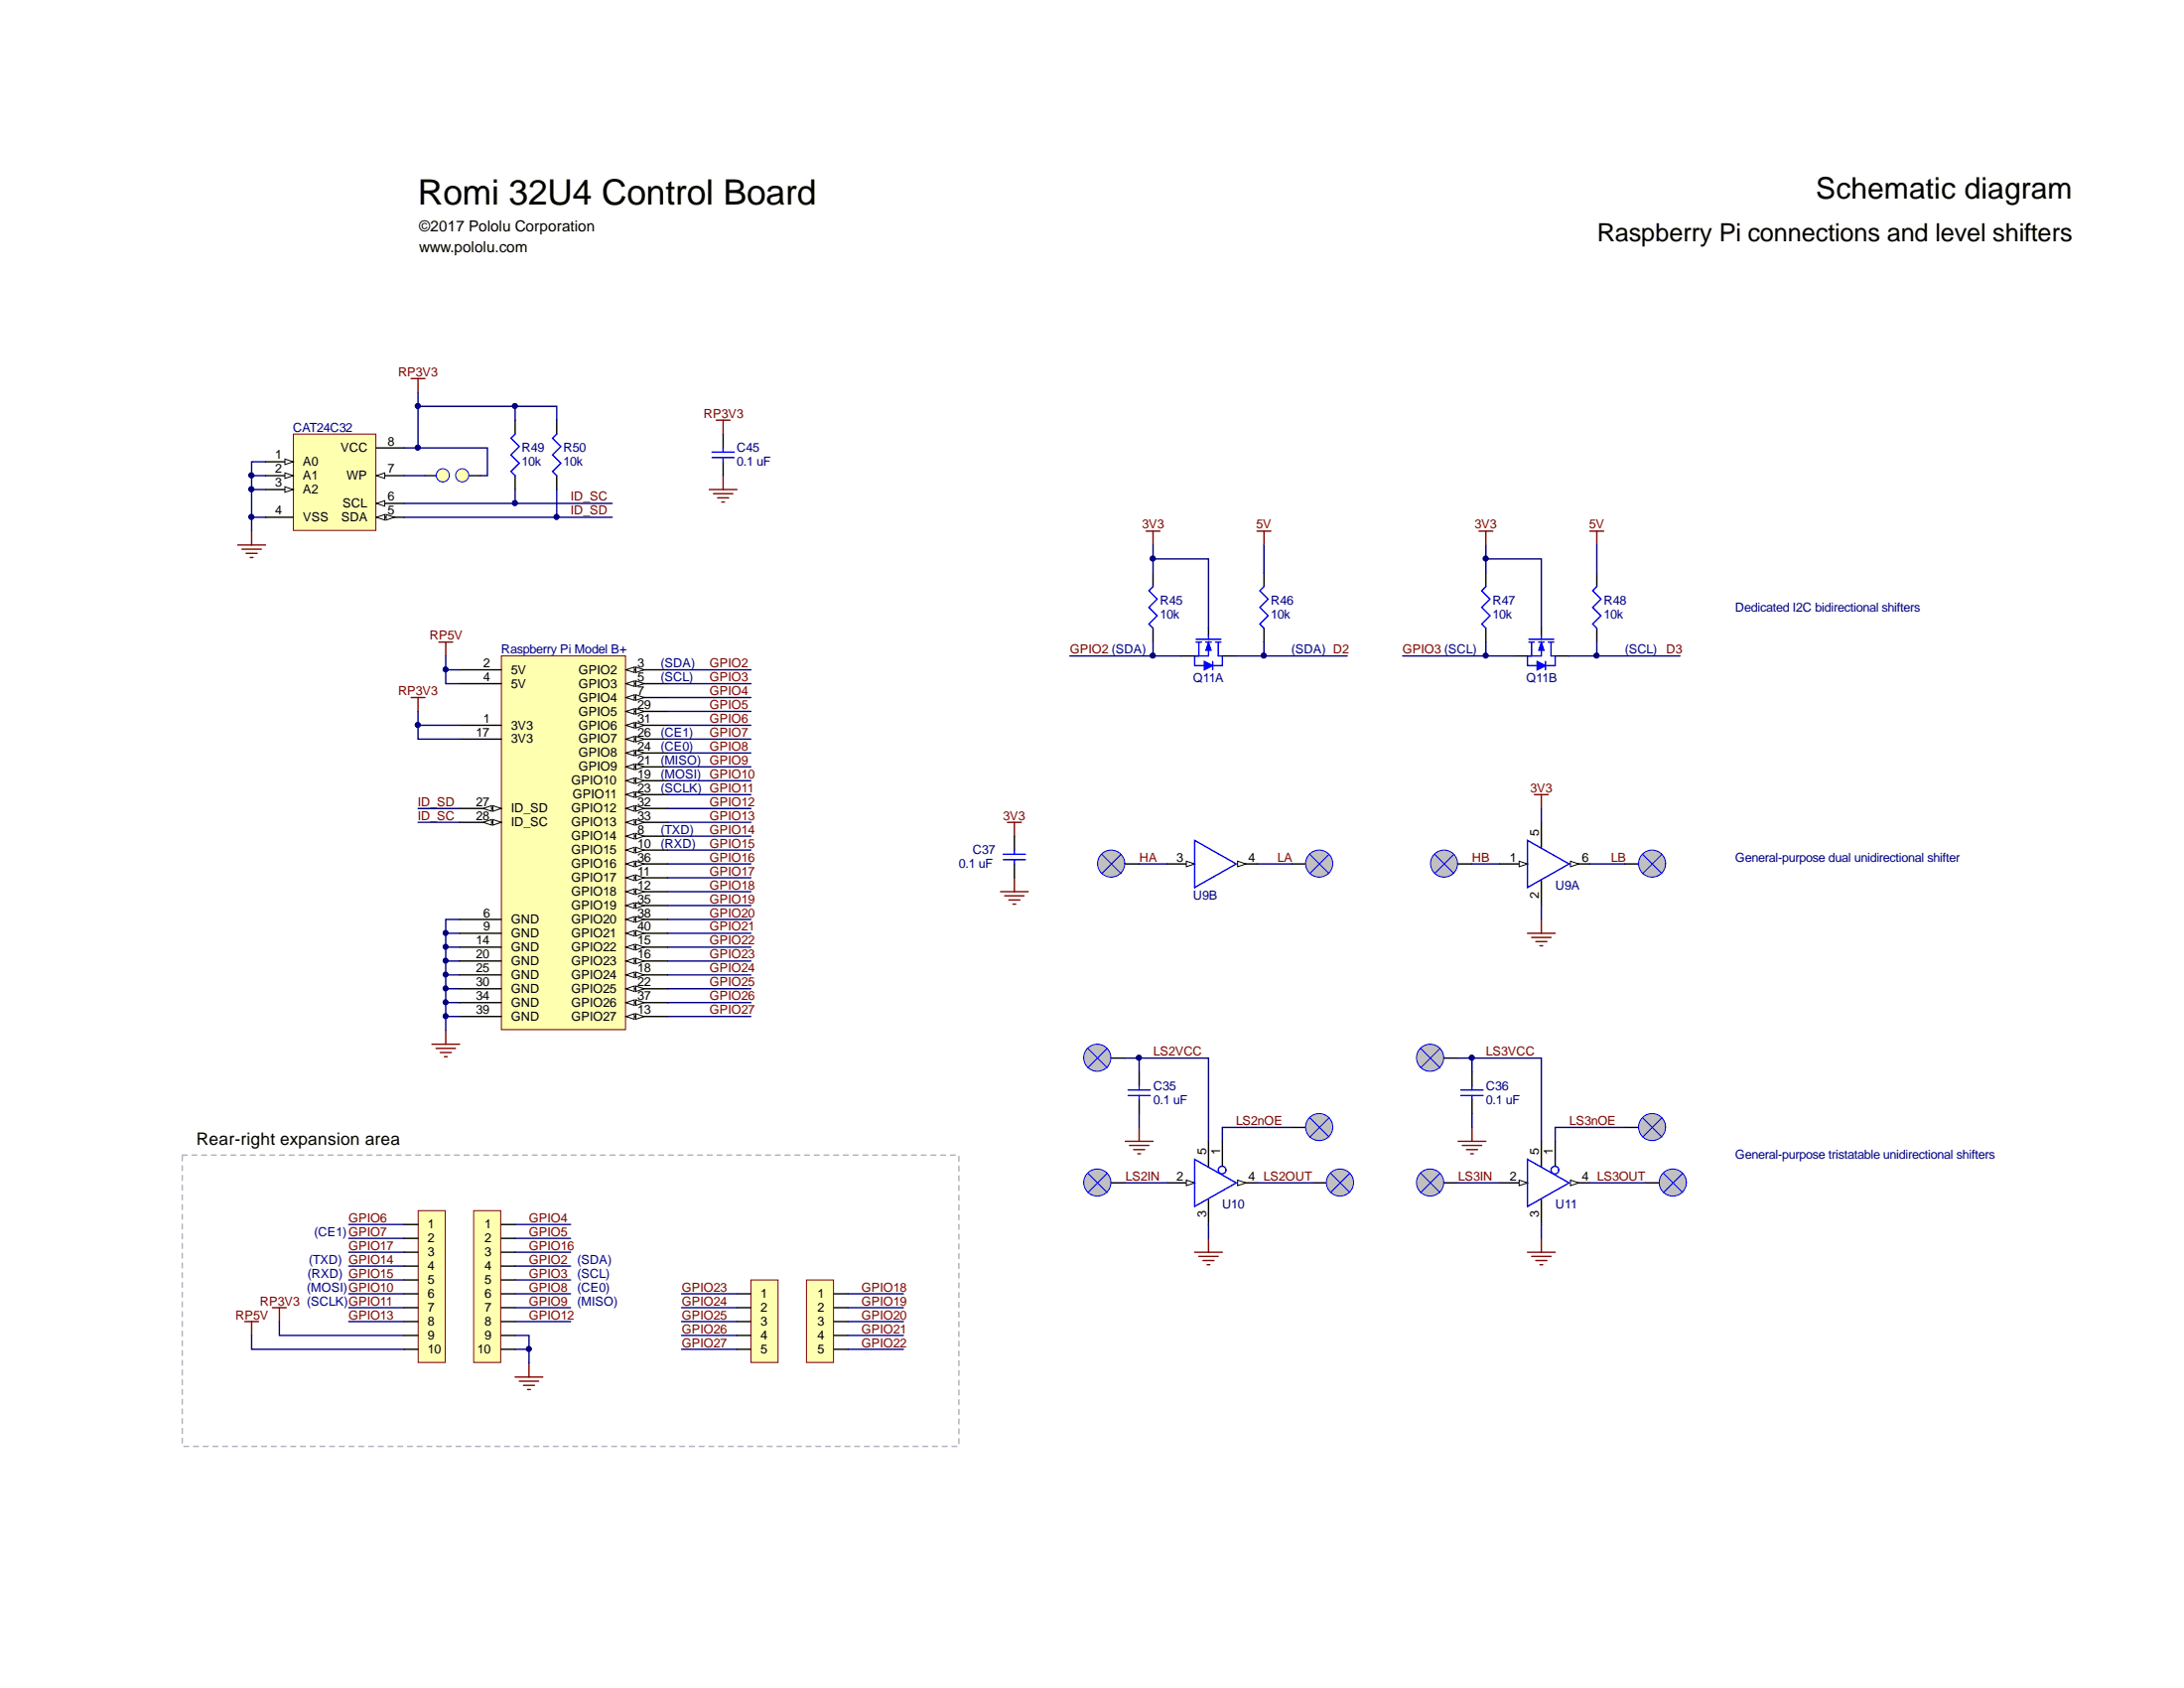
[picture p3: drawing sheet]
<svg xmlns="http://www.w3.org/2000/svg" width="279mm" height="216mm" viewBox="0 0 279 216" stroke-linecap="round" stroke-linejoin="round" font-family="sans-serif">
<path d="M37.5 55.5h10.6v12.3h-10.6z" fill="#ffffb0" stroke="#800000" stroke-width=".13"/>
<path d="M48.2 60.8h3.5" fill="none" stroke="#000" stroke-width=".18"/>
<path d="M48.2 60.8l1-.3v.7z" fill="#fff"/>
<path d="M48.2 60.8l1-.3v.7z" fill="none" stroke="#000" stroke-width=".13"/>
<path d="M34 59.1h3.5" fill="none" stroke="#000" stroke-width=".18"/>
<path d="M36.4 58.7l1.1 .4-1.1 .3z" fill="#fff"/>
<path d="M36.4 58.7l1.1 .4-1.1 .3z" fill="none" stroke="#000" stroke-width=".13"/>
<path d="M34 60.8h3.5" fill="none" stroke="#000" stroke-width=".18"/>
<path d="M36.4 60.5l1.1 .3-1.1 .4z" fill="#fff"/>
<path d="M36.4 60.5l1.1 .3-1.1 .4z" fill="none" stroke="#000" stroke-width=".13"/>
<path d="M34 62.6h3.5" fill="none" stroke="#000" stroke-width=".18"/>
<path d="M36.4 62.3l1.1 .3-1.1 .4z" fill="#fff"/>
<path d="M36.4 62.3l1.1 .3-1.1 .4z" fill="none" stroke="#000" stroke-width=".13"/>
<path d="M48.2 57.3h3.5M34 66.2h3.5M48.2 64.4h3.5" fill="none" stroke="#000" stroke-width=".18"/>
<path d="M48.2 64.4l1-.4v.7z" fill="#fff"/>
<path d="M48.2 64.4l1-.4v.7z" fill="none" stroke="#000" stroke-width=".13"/>
<path d="M48.2 66.2h3.5" fill="none" stroke="#000" stroke-width=".18"/>
<path d="M48.2 66.2l1-.4v.7z" fill="#fff"/>
<path d="M48.2 66.2l1-.4v.7z" fill="none" stroke="#000" stroke-width=".13"/>
<path d="M49.4 65.8l1.1 .4-1.1 .3z" fill="#fff"/>
<path d="M49.4 65.8l1.1 .4-1.1 .3z" fill="none" stroke="#000" stroke-width=".13"/>
<path d="M52.6 48.4h1.8M53.5 48.4v1.8M30.4 69.7h3.6M30.9 70.2h2.5M31.5 70.8h1.4M32 71.3h.4M32.2 67.9v1.8" fill="none" stroke="#800000" stroke-width=".18"/>
<path d="M54.4 60.8h1.7M59.7 60.8h1.8" fill="none" stroke="#000" stroke-width=".18"/>
<g fill="#ffffb0" stroke="#00f" stroke-width=".13">
<circle cx="56.6" cy="60.8" r=".84"/>
<circle cx="59.1" cy="60.8" r=".84"/>
</g>
<path d="M65.9 53.7v1.8M71.2 53.7v1.8M65.9 60.8v1.8M71.2 60.8v1.8" fill="none" stroke="#000" stroke-width=".18"/>
<path d="M65.9 55.5l-.5 .6 1 1-1 1.1 1 1-1 1.1 .5 .5M71.2 55.5l-.5 .6 1.1 1-1.1 1.1 1.1 1-1.1 1.1 .5 .5" fill="none" stroke="#00f" stroke-width=".18"/>
<path d="M64.1 83.9h15.9v47.8h-15.9z" fill="#ffffb0" stroke="#800000" stroke-width=".13"/>
<path d="M58.8 92.8h5.3M58.8 85.7h5.3M58.8 87.4h5.3M80.1 85.7h5.3M80.1 87.4h5.3M80.1 89.2h5.3M58.8 117.6h5.3M58.8 119.4h5.3M80.1 107h5.3M80.1 108.7h5.3" fill="none" stroke="#000" stroke-width=".18"/>
<path d="M80.1 108.7l1.1-.3v.7z" fill="#fff"/>
<path d="M80.1 108.7l1.1-.3v.7z" fill="none" stroke="#000" stroke-width=".13"/>
<path d="M81.3 108.4l1.1 .3-1.1 .4z" fill="#fff"/>
<path d="M81.3 108.4l1.1 .3-1.1 .4z" fill="none" stroke="#000" stroke-width=".13"/>
<path d="M80.1 112.3h5.3" fill="none" stroke="#000" stroke-width=".18"/>
<path d="M80.1 112.3l1.1-.4v.7z" fill="#fff"/>
<path d="M80.1 112.3l1.1-.4v.7z" fill="none" stroke="#000" stroke-width=".13"/>
<path d="M81.3 111.9l1.1 .4-1.1 .3z" fill="#fff"/>
<path d="M81.3 111.9l1.1 .4-1.1 .3z" fill="none" stroke="#000" stroke-width=".13"/>
<path d="M80.1 114h5.3" fill="none" stroke="#000" stroke-width=".18"/>
<path d="M80.1 114l1.1-.3v.7z" fill="#fff"/>
<path d="M80.1 114l1.1-.3v.7z" fill="none" stroke="#000" stroke-width=".13"/>
<path d="M81.3 113.7l1.1 .3-1.1 .4z" fill="#fff"/>
<path d="M81.3 113.7l1.1 .3-1.1 .4z" fill="none" stroke="#000" stroke-width=".13"/>
<path d="M80.1 130h5.3" fill="none" stroke="#000" stroke-width=".18"/>
<path d="M80.1 130l1.1-.3v.7z" fill="#fff"/>
<path d="M80.1 130l1.1-.3v.7z" fill="none" stroke="#000" stroke-width=".13"/>
<path d="M81.3 129.7l1.1 .3-1.1 .4z" fill="#fff"/>
<path d="M81.3 129.7l1.1 .3-1.1 .4z" fill="none" stroke="#000" stroke-width=".13"/>
<path d="M58.8 121.1h5.3M80.1 121.1h5.3" fill="none" stroke="#000" stroke-width=".18"/>
<path d="M80.1 121.1l1.1-.3v.7z" fill="#fff"/>
<path d="M80.1 121.1l1.1-.3v.7z" fill="none" stroke="#000" stroke-width=".13"/>
<path d="M81.3 120.8l1.1 .3-1.1 .4z" fill="#fff"/>
<path d="M81.3 120.8l1.1 .3-1.1 .4z" fill="none" stroke="#000" stroke-width=".13"/>
<path d="M80.1 122.9h5.3" fill="none" stroke="#000" stroke-width=".18"/>
<path d="M80.1 122.9l1.1-.3v.7z" fill="#fff"/>
<path d="M80.1 122.9l1.1-.3v.7z" fill="none" stroke="#000" stroke-width=".13"/>
<path d="M81.3 122.6l1.1 .3-1.1 .4z" fill="#fff"/>
<path d="M81.3 122.6l1.1 .3-1.1 .4z" fill="none" stroke="#000" stroke-width=".13"/>
<path d="M58.8 94.5h5.3M80.1 124.7h5.3" fill="none" stroke="#000" stroke-width=".18"/>
<path d="M80.1 124.7l1.1-.4v.7z" fill="#fff"/>
<path d="M80.1 124.7l1.1-.4v.7z" fill="none" stroke="#000" stroke-width=".13"/>
<path d="M81.3 124.3l1.1 .4-1.1 .3z" fill="#fff"/>
<path d="M81.3 124.3l1.1 .4-1.1 .3z" fill="none" stroke="#000" stroke-width=".13"/>
<path d="M80.1 99.9h5.3" fill="none" stroke="#000" stroke-width=".18"/>
<path d="M80.1 99.9l1.1-.4v.7z" fill="#fff"/>
<path d="M80.1 99.9l1.1-.4v.7z" fill="none" stroke="#000" stroke-width=".13"/>
<path d="M81.3 99.5l1.1 .4-1.1 .3z" fill="#fff"/>
<path d="M81.3 99.5l1.1 .4-1.1 .3z" fill="none" stroke="#000" stroke-width=".13"/>
<path d="M80.1 98.1h5.3M58.8 122.9h5.3" fill="none" stroke="#000" stroke-width=".18"/>
<path d="M80.1 98.1l1.1-.4v.7z" fill="#fff"/>
<path d="M80.1 98.1l1.1-.4v.7z" fill="none" stroke="#000" stroke-width=".13"/>
<path d="M81.3 97.7l1.1 .4-1.1 .3z" fill="#fff"/>
<path d="M81.3 97.7l1.1 .4-1.1 .3z" fill="none" stroke="#000" stroke-width=".13"/>
<path d="M80.1 126.5h5.3" fill="none" stroke="#000" stroke-width=".18"/>
<path d="M80.1 126.5l1.1-.4v.7z" fill="#fff"/>
<path d="M80.1 126.5l1.1-.4v.7z" fill="none" stroke="#000" stroke-width=".13"/>
<path d="M81.3 126.1l1.1 .4-1.1 .3z" fill="#fff"/>
<path d="M81.3 126.1l1.1 .4-1.1 .3z" fill="none" stroke="#000" stroke-width=".13"/>
<path d="M80.1 101.6h5.3" fill="none" stroke="#000" stroke-width=".18"/>
<path d="M80.1 101.6l1.1-.3v.7z" fill="#fff"/>
<path d="M80.1 101.6l1.1-.3v.7z" fill="none" stroke="#000" stroke-width=".13"/>
<path d="M81.3 101.3l1.1 .3-1.1 .4z" fill="#fff"/>
<path d="M81.3 101.3l1.1 .3-1.1 .4z" fill="none" stroke="#000" stroke-width=".13"/>
<path d="M80.1 96.3h5.3" fill="none" stroke="#000" stroke-width=".18"/>
<path d="M80.1 96.3l1.1-.3v.7z" fill="#fff"/>
<path d="M80.1 96.3l1.1-.3v.7z" fill="none" stroke="#000" stroke-width=".13"/>
<path d="M81.3 96l1.1 .3-1.1 .4z" fill="#fff"/>
<path d="M81.3 96l1.1 .3-1.1 .4z" fill="none" stroke="#000" stroke-width=".13"/>
<path d="M80.1 94.5h5.3M58.8 124.7h5.3" fill="none" stroke="#000" stroke-width=".18"/>
<path d="M80.1 94.5l1.1-.3v.7z" fill="#fff"/>
<path d="M80.1 94.5l1.1-.3v.7z" fill="none" stroke="#000" stroke-width=".13"/>
<path d="M81.3 94.2l1.1 .3-1.1 .4z" fill="#fff"/>
<path d="M81.3 94.2l1.1 .3-1.1 .4z" fill="none" stroke="#000" stroke-width=".13"/>
<path d="M58.8 103.4h5.3" fill="none" stroke="#000" stroke-width=".18"/>
<path d="M63.1 103.1l1 .3-1 .4z" fill="#fff"/>
<path d="M63.1 103.1l1 .3-1 .4z" fill="none" stroke="#000" stroke-width=".13"/>
<path d="M61.8 103.4l1.1-.3v.7z" fill="#fff"/>
<path d="M61.8 103.4l1.1-.3v.7z" fill="none" stroke="#000" stroke-width=".13"/>
<path d="M58.8 105.2h5.3" fill="none" stroke="#000" stroke-width=".18"/>
<path d="M63.1 104.8l1 .4-1 .3z" fill="#fff"/>
<path d="M63.1 104.8l1 .4-1 .3z" fill="none" stroke="#000" stroke-width=".13"/>
<path d="M61.8 105.2l1.1-.4v.7z" fill="#fff"/>
<path d="M61.8 105.2l1.1-.4v.7z" fill="none" stroke="#000" stroke-width=".13"/>
<path d="M80.1 91h5.3" fill="none" stroke="#000" stroke-width=".18"/>
<path d="M80.1 91l1.1-.4v.7z" fill="#fff"/>
<path d="M80.1 91l1.1-.4v.7z" fill="none" stroke="#000" stroke-width=".13"/>
<path d="M81.3 90.6l1.1 .4-1.1 .3z" fill="#fff"/>
<path d="M81.3 90.6l1.1 .4-1.1 .3z" fill="none" stroke="#000" stroke-width=".13"/>
<path d="M80.1 92.8h5.3M58.8 126.5h5.3" fill="none" stroke="#000" stroke-width=".18"/>
<path d="M80.1 92.8l1.1-.4v.7z" fill="#fff"/>
<path d="M80.1 92.8l1.1-.4v.7z" fill="none" stroke="#000" stroke-width=".13"/>
<path d="M81.3 92.4l1.1 .4-1.1 .3z" fill="#fff"/>
<path d="M81.3 92.4l1.1 .4-1.1 .3z" fill="none" stroke="#000" stroke-width=".13"/>
<path d="M80.1 103.4h5.3" fill="none" stroke="#000" stroke-width=".18"/>
<path d="M80.1 103.4l1.1-.3v.7z" fill="#fff"/>
<path d="M80.1 103.4l1.1-.3v.7z" fill="none" stroke="#000" stroke-width=".13"/>
<path d="M81.3 103.1l1.1 .3-1.1 .4z" fill="#fff"/>
<path d="M81.3 103.1l1.1 .3-1.1 .4z" fill="none" stroke="#000" stroke-width=".13"/>
<path d="M80.1 105.2h5.3" fill="none" stroke="#000" stroke-width=".18"/>
<path d="M80.1 105.2l1.1-.4v.7z" fill="#fff"/>
<path d="M80.1 105.2l1.1-.4v.7z" fill="none" stroke="#000" stroke-width=".13"/>
<path d="M81.3 104.8l1.1 .4-1.1 .3z" fill="#fff"/>
<path d="M81.3 104.8l1.1 .4-1.1 .3z" fill="none" stroke="#000" stroke-width=".13"/>
<path d="M80.1 115.8h5.3M58.8 128.2h5.3" fill="none" stroke="#000" stroke-width=".18"/>
<path d="M80.1 115.8l1.1-.3v.7z" fill="#fff"/>
<path d="M80.1 115.8l1.1-.3v.7z" fill="none" stroke="#000" stroke-width=".13"/>
<path d="M81.3 115.5l1.1 .3-1.1 .4z" fill="#fff"/>
<path d="M81.3 115.5l1.1 .3-1.1 .4z" fill="none" stroke="#000" stroke-width=".13"/>
<path d="M80.1 110.5h5.3" fill="none" stroke="#000" stroke-width=".18"/>
<path d="M80.1 110.5l1.1-.4v.8z" fill="#fff"/>
<path d="M80.1 110.5l1.1-.4v.8z" fill="none" stroke="#000" stroke-width=".13"/>
<path d="M81.3 110.1l1.1 .4-1.1 .4z" fill="#fff"/>
<path d="M81.3 110.1l1.1 .4-1.1 .4z" fill="none" stroke="#000" stroke-width=".13"/>
<path d="M80.1 128.2h5.3" fill="none" stroke="#000" stroke-width=".18"/>
<path d="M80.1 128.2l1.1-.3v.7z" fill="#fff"/>
<path d="M80.1 128.2l1.1-.3v.7z" fill="none" stroke="#000" stroke-width=".13"/>
<path d="M81.3 127.9l1.1 .3-1.1 .4z" fill="#fff"/>
<path d="M81.3 127.9l1.1 .3-1.1 .4z" fill="none" stroke="#000" stroke-width=".13"/>
<path d="M80.1 117.6h5.3" fill="none" stroke="#000" stroke-width=".18"/>
<path d="M80.1 117.6l1.1-.4v.8z" fill="#fff"/>
<path d="M80.1 117.6l1.1-.4v.8z" fill="none" stroke="#000" stroke-width=".13"/>
<path d="M81.3 117.2l1.1 .4-1.1 .4z" fill="#fff"/>
<path d="M81.3 117.2l1.1 .4-1.1 .4z" fill="none" stroke="#000" stroke-width=".13"/>
<path d="M80.1 119.4h5.3M58.8 130h5.3" fill="none" stroke="#000" stroke-width=".18"/>
<path d="M80.1 119.4l1.1-.4v.7z" fill="#fff"/>
<path d="M80.1 119.4l1.1-.4v.7z" fill="none" stroke="#000" stroke-width=".13"/>
<path d="M81.3 119l1.1 .4-1.1 .3z" fill="#fff"/>
<path d="M81.3 119l1.1 .4-1.1 .3z" fill="none" stroke="#000" stroke-width=".13"/>
<path d="M52.6 89.2h1.8M53.5 89.2v1.8M56.1 82.1h1.8M57 82.1v1.8M55.3 133.6h3.5M55.8 134.1h2.5M56.3 134.6h1.4M56.9 135.2h.3M57 131.8v1.8" fill="none" stroke="#800000" stroke-width=".18"/>
<path d="M53.5 154.8h3.5v19.5h-3.5z" fill="#ffffb0" stroke="#800000" stroke-width=".13"/>
<path d="M51.7 156.6h1.8M51.7 158.4h1.8M51.7 161.9h1.8M51.7 160.2h1.8M51.7 163.7h1.8M51.7 165.5h1.8M51.7 167.3h1.8M51.7 169h1.8M51.7 170.8h1.8M51.7 172.6h1.8" fill="none" stroke="#000" stroke-width=".18"/>
<path d="M96.1 163.7h3.4v10.6h-3.4z" fill="#ffffb0" stroke="#800000" stroke-width=".13"/>
<path d="M94.3 165.5h1.8M94.3 167.3h1.8M94.3 170.8h1.8M94.3 169h1.8M94.3 172.6h1.8" fill="none" stroke="#000" stroke-width=".18"/>
<path d="M60.6 154.8h3.5v19.5h-3.5z" fill="#ffffb0" stroke="#800000" stroke-width=".13"/>
<path d="M64.1 156.6h1.8M64.1 158.4h1.8M64.1 161.9h1.8M64.1 160.2h1.8M64.1 163.7h1.8M64.1 165.5h1.8M64.1 167.3h1.8M64.1 169h1.8M64.1 170.8h1.8M64.1 172.6h1.8" fill="none" stroke="#000" stroke-width=".18"/>
<path d="M103.2 163.7h3.4v10.6h-3.4z" fill="#ffffb0" stroke="#800000" stroke-width=".13"/>
<path d="M92.5 55.5v1.8M92.5 59.1v1.7M197.2 80.3v.9M106.7 165.5h1.8M106.7 167.3h1.8M106.7 170.8h1.8M106.7 169h1.8M106.7 172.6h1.8" fill="none" stroke="#000" stroke-width=".18"/>
<g fill="none" stroke="#800000" stroke-width=".18">
<path d="M91.6 53.7h1.8M92.5 53.7v1.8M90.7 62.6h3.6M91.3 63.1h2.5M91.8 63.7h1.4M92.3 64.2h.4M92.5 60.8v1.8M31.3 169h1.8M32.2 169v1.8M34.9 167.3h1.7M35.7 167.3v1.7M65.9 176.1h3.5"/>
<path d="M66.4 176.7h2.5M67 177.2h1.4M67.5 177.7h.4M67.7 174.4v1.7"/>
</g>
<path d="M91.1 57.8h2.8M91.1 58.5h2.8M92.5 57.3v.5M92.5 58.5v.6M195.6 81.8h3.2M195.6 82.1h.7M195.9 82.1v1.8M196.8 82.1h.7M197.2 81.2v.6M197.2 82.1v1.8M198.1 82.1h.7M198.4 82.1v1.8h.6" fill="none" stroke="#00f" stroke-width=".18"/>
<path d="M197.2 82.1l.3 1.1h-.7z" fill="#00f"/>
<path d="M197.2 82.1l.3 1.1h-.7z" fill="none" stroke="#00f" stroke-width=".13"/>
<path d="M195.4 83.9h1.8" fill="none" stroke="#00f" stroke-width=".18"/>
<path d="M196.7 84.6l1 .5-1 .6z" fill="#00f"/>
<path d="M153 81.8h3.2M153 82.1h.7M153.4 82.1v1.8M154.3 82.1h.7M154.6 81.2v.6M154.6 82.1v1.8M155.5 82.1h.7M155.8 82.1v1.8h.6M195.4 83.9v1.2h1.3M196.7 84.6l1 .5-1 .6zM197.7 84.6v1.1M199 83.9v1.2h-1.3" fill="none" stroke="#00f" stroke-width=".18"/>
<path d="M154.6 80.3v.9M193.6 83.9h1.8M199 83.9h1.7" fill="none" stroke="#000" stroke-width=".18"/>
<path d="M154.6 82.1l.4 1.1h-.7z" fill="#00f"/>
<path d="M154.6 82.1l.4 1.1h-.7z" fill="none" stroke="#00f" stroke-width=".13"/>
<path d="M152.8 83.9h1.8" fill="none" stroke="#00f" stroke-width=".18"/>
<path d="M154.1 84.6l1 .5-1 .6z" fill="#00f"/>
<path d="M147.5 75l-.5 .6 1 1-1 1.1 1 1.1-1 1 .5 .5M161.7 75l-.5 .6 1 1-1 1.1 1 1.1-1 1 .5 .5M190.1 75l-.5 .6 1 1-1 1.1 1 1.1-1 1 .5 .5M204.3 75l-.6 .6 1.1 1-1.1 1.1 1.1 1.1-1.1 1 .6 .5M152.8 83.9v1.2h1.3M154.1 84.6l1 .5-1 .6zM155.1 84.6v1.1M156.4 83.9v1.2h-1.3" fill="none" stroke="#00f" stroke-width=".18"/>
<path d="M147.5 73.3v1.7M161.7 73.3v1.7M190.1 73.3v1.7M204.3 73.3v1.7M147.5 80.3v1.8M151.1 83.9h1.7M156.4 83.9h1.8M161.7 80.3v1.8M190.1 80.3v1.8M204.3 80.3v1.8M200.9 110.5h2.5" fill="none" stroke="#000" stroke-width=".18"/>
<path d="M146.6 67.9h1.8M147.5 67.9v1.8M160.8 67.9h1.8M161.7 67.9v1.8M189.2 67.9h1.8M190.1 67.9v1.8M203.4 67.9h1.8M204.3 67.9v1.8" fill="none" stroke="#800000" stroke-width=".18"/>
<path d="M200.9 110.1l1.1 .4-1.1 .4z" fill="#fff"/>
<path d="M200.9 110.1l1.1 .4-1.1 .4z" fill="none" stroke="#000" stroke-width=".13"/>
<path d="M191.9 110.5h3.5" fill="none" stroke="#000" stroke-width=".18"/>
<path d="M194.3 110.1l1.1 .4-1.1 .4z" fill="#fff"/>
<path d="M194.3 110.1l1.1 .4-1.1 .4z" fill="none" stroke="#000" stroke-width=".13"/>
<path d="M195.4 107.5l5.3 3-5.3 3z" fill="none" stroke="#00f" stroke-width=".18"/>
<path d="M158.3 110.5h2.5M197.2 105.2v3.2M197.2 112.6v3.2" fill="none" stroke="#000" stroke-width=".18"/>
<path d="M158.3 110.1l1.1 .4-1.1 .4z" fill="#fff"/>
<path d="M158.3 110.1l1.1 .4-1.1 .4z" fill="none" stroke="#000" stroke-width=".13"/>
<path d="M149.3 110.5h3.5" fill="none" stroke="#000" stroke-width=".18"/>
<path d="M151.8 110.1l1 .4-1 .4z" fill="#fff"/>
<path d="M151.8 110.1l1 .4-1 .4z" fill="none" stroke="#000" stroke-width=".13"/>
<path d="M152.8 107.5l5.4 3-5.4 3z" fill="none" stroke="#00f" stroke-width=".18"/>
<path d="M158.3 151.3h2.5" fill="none" stroke="#000" stroke-width=".18"/>
<path d="M158.3 150.9l1.1 .4-1.1 .4z" fill="#fff"/>
<path d="M158.3 150.9l1.1 .4-1.1 .4z" fill="none" stroke="#000" stroke-width=".13"/>
<path d="M149.3 151.3h3.5" fill="none" stroke="#000" stroke-width=".18"/>
<path d="M151.8 150.9l1 .4-1 .4z" fill="#fff"/>
<path d="M151.8 150.9l1 .4-1 .4z" fill="none" stroke="#000" stroke-width=".13"/>
<g fill="none" stroke="#00f" stroke-width=".18">
<path d="M152.8 148.3l5.4 3-5.4 3z"/>
<circle cx="156.3" cy="149.7" r=".49"/>
</g>
<path d="M144 110.5h1.7M154.6 146v3.2M154.6 153.4v3.2M156.4 146v3.2" fill="none" stroke="#000" stroke-width=".18"/>
<path d="M195.4 119.4h3.6M195.9 119.9h2.5M196.3 101.6h1.8M197.2 101.6v1.8M197.2 117.6v1.8M196.5 120.4h1.4M197 121h.4" fill="none" stroke="#800000" stroke-width=".18"/>
<circle cx="142.2" cy="110.5" r="1.73" fill="#c0c0c0" stroke="#00f" stroke-width=".13"/>
<path d="M140.9 109.3l2.5 2.4M143.4 109.3l-2.5 2.4" fill="none" stroke="#00f" stroke-width=".13"/>
<path d="M165.3 110.5h1.7" fill="none" stroke="#000" stroke-width=".18"/>
<circle cx="168.8" cy="110.5" r="1.73" fill="#c0c0c0" stroke="#00f" stroke-width=".13"/>
<path d="M167.6 109.3l2.4 2.4M170 109.3l-2.4 2.4" fill="none" stroke="#00f" stroke-width=".13"/>
<path d="M186.5 110.5h1.8" fill="none" stroke="#000" stroke-width=".18"/>
<circle cx="184.7" cy="110.5" r="1.73" fill="#c0c0c0" stroke="#00f" stroke-width=".13"/>
<path d="M183.5 109.3l2.5 2.4M186 109.3l-2.5 2.4" fill="none" stroke="#00f" stroke-width=".13"/>
<path d="M207.8 110.5h1.8" fill="none" stroke="#000" stroke-width=".18"/>
<circle cx="211.4" cy="110.5" r="1.73" fill="#c0c0c0" stroke="#00f" stroke-width=".13"/>
<path d="M210.1 109.3l2.5 2.4M212.6 109.3l-2.5 2.4" fill="none" stroke="#00f" stroke-width=".13"/>
<path d="M142.2 135.3h1.8" fill="none" stroke="#000" stroke-width=".18"/>
<circle cx="140.4" cy="135.3" r="1.73" fill="#c0c0c0" stroke="#00f" stroke-width=".13"/>
<path d="M139.2 134.1l2.5 2.5M141.7 134.1l-2.5 2.5" fill="none" stroke="#00f" stroke-width=".13"/>
<path d="M142.2 151.3h1.8" fill="none" stroke="#000" stroke-width=".18"/>
<circle cx="140.4" cy="151.3" r="1.73" fill="#c0c0c0" stroke="#00f" stroke-width=".13"/>
<path d="M139.2 150.1l2.5 2.4M141.7 150.1l-2.5 2.4" fill="none" stroke="#00f" stroke-width=".13"/>
<path d="M167.9 151.3h1.8" fill="none" stroke="#000" stroke-width=".18"/>
<circle cx="171.4" cy="151.3" r="1.73" fill="#c0c0c0" stroke="#00f" stroke-width=".13"/>
<path d="M170.2 150.1l2.5 2.4M172.7 150.1l-2.5 2.4" fill="none" stroke="#00f" stroke-width=".13"/>
<path d="M165.3 144.2h1.7" fill="none" stroke="#000" stroke-width=".18"/>
<circle cx="168.8" cy="144.2" r="1.73" fill="#c0c0c0" stroke="#00f" stroke-width=".13"/>
<path d="M167.6 143l2.4 2.4M170 143l-2.4 2.4" fill="none" stroke="#00f" stroke-width=".13"/>
<path d="M154.6 158.4v1.8M152.8 160.2h3.6M153.4 160.7h2.4M153.9 161.2h1.4M154.4 161.8h.4" fill="none" stroke="#800000" stroke-width=".18"/>
<path d="M200.9 151.3h2.5" fill="none" stroke="#000" stroke-width=".18"/>
<path d="M200.9 150.9l1.1 .4-1.1 .4z" fill="#fff"/>
<path d="M200.9 150.9l1.1 .4-1.1 .4z" fill="none" stroke="#000" stroke-width=".13"/>
<path d="M191.9 151.3h3.5" fill="none" stroke="#000" stroke-width=".18"/>
<path d="M194.3 150.9l1.1 .4-1.1 .4z" fill="#fff"/>
<path d="M194.3 150.9l1.1 .4-1.1 .4z" fill="none" stroke="#000" stroke-width=".13"/>
<g fill="none" stroke="#00f" stroke-width=".18">
<path d="M195.4 148.3l5.3 3-5.3 3z"/>
<circle cx="198.9" cy="149.7" r=".49"/>
</g>
<path d="M184.8 135.3h1.7M197.2 146v3.2M197.2 153.4v3.2M199 146v3.2" fill="none" stroke="#000" stroke-width=".18"/>
<circle cx="183" cy="135.3" r="1.73" fill="#c0c0c0" stroke="#00f" stroke-width=".13"/>
<path d="M181.7 134.1l2.5 2.5M184.2 134.1l-2.5 2.5" fill="none" stroke="#00f" stroke-width=".13"/>
<path d="M184.8 151.3h1.7" fill="none" stroke="#000" stroke-width=".18"/>
<circle cx="183" cy="151.3" r="1.73" fill="#c0c0c0" stroke="#00f" stroke-width=".13"/>
<path d="M181.7 150.1l2.5 2.4M184.2 150.1l-2.5 2.4" fill="none" stroke="#00f" stroke-width=".13"/>
<path d="M210.5 151.3h1.8" fill="none" stroke="#000" stroke-width=".18"/>
<circle cx="214" cy="151.3" r="1.73" fill="#c0c0c0" stroke="#00f" stroke-width=".13"/>
<path d="M212.8 150.1l2.5 2.4M215.3 150.1l-2.5 2.4" fill="none" stroke="#00f" stroke-width=".13"/>
<path d="M207.8 144.2h1.8" fill="none" stroke="#000" stroke-width=".18"/>
<circle cx="211.4" cy="144.2" r="1.73" fill="#c0c0c0" stroke="#00f" stroke-width=".13"/>
<path d="M210.1 143l2.5 2.4M212.6 143l-2.5 2.4" fill="none" stroke="#00f" stroke-width=".13"/>
<g fill="none" stroke="#800000" stroke-width=".18">
<path d="M128 114h3.5M128.5 114.6h2.5M128.9 105.2h1.8M129.1 115.1h1.4M129.6 115.6h.3M129.8 105.2v1.8M129.8 112.3v1.7M144 146h3.5M144.5 146.5h2.5M145 147h1.4M145.6 147.6h.3M145.7 144.2v1.8"/>
<path d="M186.5 146h3.6M187.1 146.5h2.5M187.6 147h1.4M188.1 147.6h.4M188.3 144.2v1.8M197.2 158.4v1.8M195.4 160.2h3.6M195.9 160.7h2.5M196.5 161.2h1.4M197 161.8h.4"/>
</g>
<path d="M129.8 107v1.7M129.8 110.5v1.8M145.7 137.1v1.8M188.3 137.1v1.8M145.7 140.7v1.7M188.3 140.7v1.7" fill="none" stroke="#000" stroke-width=".18"/>
<path d="M128.3 109.3h2.9M128.3 110h2.9M129.8 108.7v.6M129.8 110v.5M144.3 139.4h2.9M145.7 138.9v.5M186.9 139.4h2.8M188.3 138.9v.5M144.3 140.1h2.9M145.7 140.1v.6M186.9 140.1h2.8M188.3 140.1v.6" fill="none" stroke="#00f" stroke-width=".18"/>
<g fill="none" stroke="#000080" stroke-width=".18">
<path d="M34 59.1h-1.8v8.8M53.5 57.3h8.9v3.5h-.9M53.5 50.2v1.8M65.9 53.7v-1.7h5.3v1.7M65.9 52h-12.4v5.3h-1.8M32.2 66.2h1.8M32.2 62.6h1.8M32.2 60.8h1.8M51.7 60.8h2.7M65.9 62.6v1.8h-14.2M65.9 64.4h12.4M71.2 62.6v3.6h-19.5"/>
<path d="M71.2 66.2h7.1M147.5 73.3v-1.8h7.1v8.8M147.5 69.7v1.8M161.7 69.7v3.6M190.1 73.3v-1.8h7.1v8.8M190.1 69.7v1.8M204.3 69.7v3.6M53.5 91v3.5h5.3M53.5 92.8h5.3M57 83.9v3.5h1.8M57 85.7h1.8M85.4 85.7h10.7"/>
<path d="M85.4 92.8h10.7M85.4 99.9h10.7M85.4 98.1h10.7M85.4 96.3h10.7M85.4 94.5h10.7M85.4 91h10.7M85.4 89.2h10.7M85.4 87.4h10.7M136.9 83.9h14.2M147.5 82.1v1.8M158.2 83.9h14.1M161.7 82.1v1.8"/>
<path d="M179.4 83.9h14.2M190.1 82.1v1.8M200.7 83.9h14.2M204.3 82.1v1.8M53.5 103.4h5.3M53.5 105.2h5.3M57 119.4h1.8M58.8 117.6h-1.8v14.2M85.4 119.4h10.7M85.4 103.4h10.7M85.4 105.2h10.7M85.4 110.5h10.7"/>
<path d="M85.4 117.6h10.7M85.4 115.8h10.7M85.4 114h10.7M85.4 112.3h10.7M85.4 108.7h10.7M85.4 107h10.7M85.4 101.6h10.7M145.7 110.5h3.6M160.8 110.5h4.5M188.3 110.5h3.6M197.2 103.4v1.8M197.2 115.8v1.8"/>
<path d="M203.4 110.5h4.4M57 130h1.8M57 128.2h1.8M57 126.5h1.8M57 124.7h1.8M57 122.9h1.8M57 121.1h1.8M85.4 130h10.7M85.4 128.2h10.7M85.4 126.5h10.7M85.4 124.7h10.7M85.4 122.9h10.7"/>
<path d="M85.4 121.1h10.7M144 135.3h10.6v10.7M145.7 135.3v1.8M186.5 135.3h10.7v10.7M188.3 135.3v1.8M44.6 156.6h7.1M44.6 158.4h7.1M65.9 156.6h7.1M65.9 158.4h7.1M144 151.3h5.3M145.7 142.4v1.8M154.6 156.6v1.8"/>
<path d="M160.8 151.3h7.1M165.3 144.2h-8.9v1.8M186.5 151.3h5.4M188.3 142.4v1.8M197.2 156.6v1.8M203.4 151.3h7.1M207.8 144.2h-8.8v1.8M32.2 170.8v1.8h19.5M35.7 169v1.8h16M44.6 160.2h7.1M44.6 161.9h7.1M44.6 163.7h7.1"/>
<path d="M44.6 165.5h7.1M44.6 167.3h7.1M44.6 169h7.1M65.9 170.8h1.8v1.8h-1.8M65.9 160.2h7.1M65.9 161.9h7.1M65.9 163.7h7.1M65.9 165.5h7.1M65.9 167.3h7.1M65.9 169h7.1M67.7 172.6v1.8M87.2 165.5h7.1"/>
<path d="M87.2 167.3h7.1M87.2 169h7.1M87.2 170.8h7.1M87.2 172.6h7.1M108.5 165.5h7.1M108.5 167.3h7.1M108.5 169h7.1M108.5 170.8h7.1M108.5 172.6h7.1"/>
</g>
<g fill="#000080" stroke="#000080" stroke-width=".13">
<circle cx="32.2" cy="66.1" r=".32"/>
<circle cx="32.2" cy="62.6" r=".32"/>
<circle cx="32.2" cy="60.8" r=".32"/>
<circle cx="53.4" cy="57.2" r=".32"/>
<circle cx="65.9" cy="64.3" r=".32"/>
<circle cx="71.2" cy="66.1" r=".31"/>
<circle cx="65.9" cy="51.9" r=".32"/>
<circle cx="53.4" cy="51.9" r=".31"/>
<circle cx="57" cy="85.6" r=".31"/>
<circle cx="53.4" cy="92.7" r=".31"/>
<circle cx="57" cy="130" r=".31"/>
<circle cx="57" cy="128.2" r=".31"/>
<circle cx="57" cy="126.4" r=".31"/>
<circle cx="57" cy="124.6" r=".31"/>
<circle cx="57" cy="122.9" r=".31"/>
<circle cx="57" cy="121.1" r=".31"/>
<circle cx="57" cy="119.3" r=".31"/>
<circle cx="67.6" cy="172.5" r=".31"/>
<circle cx="147.5" cy="71.4" r=".32"/>
<circle cx="147.5" cy="83.9" r=".32"/>
<circle cx="161.7" cy="83.9" r=".31"/>
<circle cx="190.1" cy="71.4" r=".31"/>
<circle cx="190.1" cy="83.9" r=".31"/>
<circle cx="204.2" cy="83.9" r=".32"/>
<circle cx="145.7" cy="135.3" r=".32"/>
<circle cx="188.3" cy="135.3" r=".31"/>
</g>
<path d="M23.3 147.7h99.4v37.3h-99.4v-37.3" fill="none" stroke="#b0b0b0" stroke-width=".18" stroke-dasharray=".6 .6"/>
<text font-size="4.5" x="53.5" y="26.2">Romi 32U4 Control Board</text>
<text font-size="3.8" x="232.3" y="25.4">Schematic diagram</text>
<text font-size="3.2" x="204.3" y="30.9">Raspberry Pi connections and level shifters</text>
<text font-size="2.2" x="25.1" y="146.4">Rear-right expansion area</text>
<g font-size="1.9">
<text x="53.6" y="29.6">©2017 Pololu Corporation</text>
<text x="53.6" y="32.2">www.pololu.com</text>
</g>
<g font-size="1.6" fill="#800000">
<text x="50.9" y="48.1">RP3V3</text>
<text x="90" y="53.4">RP3V3</text>
<text x="73" y="65.8">ID_SD</text>
<text x="73" y="64">ID_SC</text>
<text x="146.1" y="67.6">3V3</text>
<text x="160.7" y="67.6">5V</text>
<text x="188.7" y="67.6">3V3</text>
<text x="203.3" y="67.6">5V</text>
<text x="55" y="81.8">RP5V</text>
<text x="136.9" y="83.6">GPIO2 (SDA)</text>
<text x="179.4" y="83.6">GPIO3 (SCL)</text>
<text x="213.2" y="83.6">D3</text>
<text x="50.9" y="88.9">RP3V3</text>
<text x="90.8" y="85.3">GPIO2</text>
<text x="90.8" y="87.1">GPIO3</text>
<text x="90.8" y="88.9">GPIO4</text>
<text x="90.8" y="90.7">GPIO5</text>
<text x="90.8" y="92.4">GPIO6</text>
<text x="90.8" y="94.2">GPIO7</text>
<text x="90.8" y="96">GPIO8</text>
<text x="195.8" y="101.3">3V3</text>
<text x="53.5" y="103.1">ID_SD</text>
<text x="53.5" y="104.9">ID_SC</text>
<text x="90.8" y="103.1">GPIO12</text>
<text x="90.8" y="104.9">GPIO13</text>
<text x="90.8" y="106.6">GPIO14</text>
<text x="128.3" y="104.9">3V3</text>
<text x="90.8" y="110.2">GPIO16</text>
<text x="90.8" y="112">GPIO17</text>
<text x="90.8" y="113.7">GPIO18</text>
<text x="90.8" y="108.4">GPIO15</text>
<text x="145.8" y="110.2">HA</text>
<text x="163.4" y="110.2">LA</text>
<text x="188.3" y="110.2">HB</text>
<text x="206.1" y="110.2">LB</text>
<text x="90.8" y="115.5">GPIO19</text>
<text x="90.8" y="117.3">GPIO20</text>
<text x="90.8" y="119">GPIO21</text>
<text x="90.8" y="120.8">GPIO22</text>
<text x="90.8" y="122.5">GPIO23</text>
<text x="90.8" y="124.3">GPIO24</text>
<text x="90.8" y="126.1">GPIO25</text>
<text x="90.8" y="127.9">GPIO26</text>
<text x="90.8" y="129.7">GPIO27</text>
<text x="147.5" y="135">LS2VCC</text>
<text x="190.1" y="135">LS3VCC</text>
<text x="158.1" y="143.9">LS2nOE</text>
<text x="200.8" y="143.9">LS3nOE</text>
<text x="144" y="151">LS2IN</text>
<text x="186.5" y="151">LS3IN</text>
<text x="44.6" y="156.3">GPIO6</text>
<text x="44.6" y="159.8">GPIO17</text>
<text x="67.7" y="156.3">GPIO4</text>
<text x="67.7" y="158.1">GPIO5</text>
<text x="67.7" y="159.8">GPIO16</text>
<text x="67.7" y="161.6">GPIO2</text>
<text x="33.2" y="166.9">RP3V3 (SCLK)GPIO11</text>
<text x="67.7" y="163.4">GPIO3</text>
<text x="67.7" y="165.2">GPIO8</text>
<text x="67.7" y="166.9">GPIO9</text>
<text x="87.2" y="165.2">GPIO23</text>
<text x="87.2" y="166.9">GPIO24</text>
<text x="110.2" y="165.2">GPIO18</text>
<text x="110.2" y="166.9">GPIO19</text>
<text x="30.1" y="168.7">RP5V</text>
<text x="44.6" y="168.7">GPIO13</text>
<text x="67.7" y="168.7">GPIO12</text>
<text x="87.2" y="168.7">GPIO25</text>
<text x="87.2" y="170.5">GPIO26</text>
<text x="87.2" y="172.3">GPIO27</text>
<text x="110.2" y="168.7">GPIO20</text>
<text x="110.2" y="170.5">GPIO21</text>
<text x="110.2" y="172.3">GPIO22</text>
</g>
<g font-size="1.6">
<text x="35.2" y="58.7">1</text>
<text x="38.7" y="59.6">A0</text>
<text x="43.6" y="57.8">VCC</text>
<text x="49.6" y="57">8</text>
<text x="35.2" y="60.5">2</text>
<text x="35.2" y="62.2">3</text>
<text x="35.2" y="65.8">4</text>
<text x="38.7" y="61.4">A1</text>
<text x="38.7" y="63.2">A2</text>
<text x="43.8" y="64.9">SCL</text>
<text x="44.3" y="61.4">WP</text>
<text x="49.6" y="60.5">7</text>
<text x="49.6" y="64">6</text>
<text x="49.6" y="65.8">5</text>
<text x="38.7" y="66.7">VSS</text>
<text x="43.7" y="66.7">SDA</text>
<text x="61.8" y="85.3">2</text>
<text x="61.8" y="87.1">4</text>
<text x="65.4" y="86.3">5V</text>
<text x="65.4" y="88">5V</text>
<text x="74" y="86.3">GPIO2</text>
<text x="74" y="88">GPIO3</text>
<text x="74" y="89.7">GPIO4</text>
<text x="81.6" y="85.3">3</text>
<text x="81.6" y="87.1">5</text>
<text x="81.6" y="88.9">7</text>
<text x="60.9" y="94.2">17</text>
<text x="61.8" y="92.4">1</text>
<text x="65.4" y="93.3">3V3</text>
<text x="65.4" y="95.1">3V3</text>
<text x="74" y="95.1">GPIO7</text>
<text x="74" y="91.5">GPIO5</text>
<text x="74" y="93.3">GPIO6</text>
<text x="81.6" y="96">24</text>
<text x="81.6" y="94.2">26</text>
<text x="81.6" y="90.7">29</text>
<text x="81.6" y="92.4">31</text>
<text x="73.1" y="100.4">GPIO10</text>
<text x="74" y="98.6">GPIO9</text>
<text x="74" y="96.8">GPIO8</text>
<text x="81.6" y="99.5">19</text>
<text x="81.6" y="97.8">21</text>
<text x="81.6" y="101.3">23</text>
<text x="60.9" y="103.1">27</text>
<text x="60.9" y="104.9">28</text>
<text x="65.4" y="103.9">ID_SD</text>
<text x="65.4" y="105.7">ID_SC</text>
<text x="73.1" y="107.5">GPIO14</text>
<text x="73.1" y="103.9">GPIO12</text>
<text x="73.1" y="105.7">GPIO13</text>
<text x="73.3" y="102.2">GPIO11</text>
<text x="81.6" y="106.6">8</text>
<text x="81.6" y="103.1">32</text>
<text x="81.6" y="104.9">33</text>
<text x="196.9" y="107" transform="rotate(-90 196.9 107)">5</text>
<text x="73.1" y="109.3">GPIO15</text>
<text x="73.1" y="112.8">GPIO17</text>
<text x="73.1" y="111">GPIO16</text>
<text x="81.6" y="108.4">10</text>
<text x="81.6" y="112">11</text>
<text x="81.6" y="113.7">12</text>
<text x="81.6" y="110.2">36</text>
<text x="150.5" y="110.2">3</text>
<text x="159.7" y="110.2">4</text>
<text x="193.1" y="110.2">1</text>
<text x="202.4" y="110.2">6</text>
<text x="61.8" y="117.3">6</text>
<text x="61.8" y="119">9</text>
<text x="65.4" y="118.1">GND</text>
<text x="65.4" y="119.9">GND</text>
<text x="73.1" y="114.6">GPIO18</text>
<text x="73.1" y="116.4">GPIO19</text>
<text x="73.1" y="118.1">GPIO20</text>
<text x="73.1" y="119.9">GPIO21</text>
<text x="81.6" y="115.5">35</text>
<text x="81.6" y="117.3">38</text>
<text x="81.6" y="119">40</text>
<text x="196.9" y="114.9" transform="rotate(-90 196.9 114.9)">2</text>
<text x="60.9" y="120.8">14</text>
<text x="60.9" y="122.5">20</text>
<text x="60.9" y="124.3">25</text>
<text x="65.4" y="121.7">GND</text>
<text x="65.4" y="123.5">GND</text>
<text x="65.4" y="125.3">GND</text>
<text x="73.1" y="121.7">GPIO22</text>
<text x="73.1" y="123.5">GPIO23</text>
<text x="73.1" y="125.3">GPIO24</text>
<text x="81.6" y="120.8">15</text>
<text x="81.6" y="122.5">16</text>
<text x="81.6" y="124.3">18</text>
<text x="60.9" y="126.1">30</text>
<text x="60.9" y="127.9">34</text>
<text x="60.9" y="129.7">39</text>
<text x="65.4" y="127">GND</text>
<text x="65.4" y="128.8">GND</text>
<text x="65.4" y="130.6">GND</text>
<text x="73.1" y="130.6">GPIO27</text>
<text x="73.1" y="127">GPIO25</text>
<text x="73.1" y="128.8">GPIO26</text>
<text x="81.6" y="129.7">13</text>
<text x="81.6" y="126.1">22</text>
<text x="81.6" y="127.9">37</text>
<text x="154.3" y="147.8" transform="rotate(-90 154.3 147.8)">5</text>
<text x="156.1" y="147.8" transform="rotate(-90 156.1 147.8)">1</text>
<text x="196.9" y="147.8" transform="rotate(-90 196.9 147.8)">5</text>
<text x="198.6" y="147.8" transform="rotate(-90 198.6 147.8)">1</text>
<text x="150.5" y="151">2</text>
<text x="154.3" y="155.7" transform="rotate(-90 154.3 155.7)">3</text>
<text x="159.7" y="151">4 LS2OUT</text>
<text x="193.1" y="151">2</text>
<text x="196.9" y="155.7" transform="rotate(-90 196.9 155.7)">3</text>
<text x="202.4" y="151">4 LS3OUT</text>
<text x="54.7" y="157.1">1</text>
<text x="54.7" y="158.9">2</text>
<text x="54.7" y="160.7">3</text>
<text x="62" y="157.1">1</text>
<text x="62" y="158.9">2</text>
<text x="62" y="160.7">3</text>
<text x="54.7" y="162.5">4</text>
<text x="54.7" y="164.2">5</text>
<text x="54.7" y="166">6</text>
<text x="54.7" y="167.8">7</text>
<text x="62" y="162.5">4</text>
<text x="62" y="164.2">5</text>
<text x="62" y="166">6</text>
<text x="62" y="167.8">7</text>
<text x="97.3" y="166">1</text>
<text x="97.3" y="167.8">2</text>
<text x="104.6" y="166">1</text>
<text x="104.6" y="167.8">2</text>
<text x="54.7" y="169.6">8</text>
<text x="54.7" y="171.3">9</text>
<text x="54.7" y="173.1">10</text>
<text x="61.1" y="173.1">10</text>
<text x="62" y="169.6">8</text>
<text x="62" y="171.3">9</text>
<text x="97.3" y="171.3">4</text>
<text x="97.3" y="169.6">3</text>
<text x="97.3" y="173.1">5</text>
<text x="104.6" y="171.3">4</text>
<text x="104.6" y="169.6">3</text>
<text x="104.6" y="173.1">5</text>
</g>
<g font-size="1.6" fill="#000080">
<text x="37.5" y="55.2">CAT24C32</text>
<text x="66.7" y="59.6">10k</text>
<text x="66.7" y="57.8">R49</text>
<text x="72.1" y="59.6">10k</text>
<text x="72.1" y="57.8">R50</text>
<text x="94.2" y="59.6">0.1 uF</text>
<text x="94.2" y="57.8">C45</text>
<text x="148.4" y="77.4">R45</text>
<text x="162.6" y="77.4">R46</text>
<text x="190.9" y="77.4">R47</text>
<text x="205.2" y="77.4">R48</text>
<text x="64.1" y="83.6">Raspberry Pi Model B+</text>
<text x="148.4" y="79.2">10k</text>
<text x="162.6" y="79.2">10k</text>
<text x="165.2" y="83.6">(SDA) D2</text>
<text x="190.9" y="79.2">10k</text>
<text x="205.2" y="79.2">10k</text>
<text x="207.9" y="83.6">(SCL)</text>
<text x="222" y="78.2">Dedicated I2C bidirectional shifters</text>
<text x="84.5" y="85.3">(SDA)</text>
<text x="84.5" y="87.1">(SCL)</text>
<text x="152.6" y="87.3">Q11A</text>
<text x="195.3" y="87.3">Q11B</text>
<text x="84.5" y="94.2">(CE1)</text>
<text x="84.5" y="96">(CE0)</text>
<text x="84.5" y="97.8">(MISO) GPIO9</text>
<text x="84.5" y="99.5">(MOSI) GPIO10</text>
<text x="84.5" y="101.3">(SCLK) GPIO11</text>
<text x="84.5" y="106.6">(TXD)</text>
<text x="84.5" y="108.4">(RXD)</text>
<text x="122.7" y="111">0.1 uF</text>
<text x="124.4" y="109.3">C37</text>
<text x="199" y="113.7">U9A</text>
<text x="222" y="110.2">General-purpose dual unidirectional shifter</text>
<text x="152.6" y="115.1">U9B</text>
<text x="147.5" y="141.2">0.1 uF</text>
<text x="147.5" y="139.5">C35</text>
<text x="190.1" y="141.2">0.1 uF</text>
<text x="190.1" y="139.5">C36</text>
<text x="222" y="148.3">General-purpose tristatable unidirectional shifters</text>
<text x="156.3" y="154.5">U10</text>
<text x="199" y="154.5">U11</text>
<text x="39.5" y="161.6">(TXD) GPIO14</text>
<text x="40.2" y="158.1">(CE1)GPIO7</text>
<text x="73.9" y="161.6">(SDA)</text>
<text x="39.3" y="165.2">(MOSI)GPIO10</text>
<text x="39.3" y="163.4">(RXD) GPIO15</text>
<text x="73.9" y="163.4">(SCL)</text>
<text x="73.9" y="165.2">(CE0)</text>
<text x="73.9" y="166.9">(MISO)</text>
</g>
<g font-size="1.1">
<text x="79.7" y="85.8">PIU203</text>
<text x="79.7" y="87.5">PIU205</text>
<text x="79.7" y="89.3">PIU207</text>
<text x="79.7" y="107.3">PIU208</text>
</g>
</svg>
